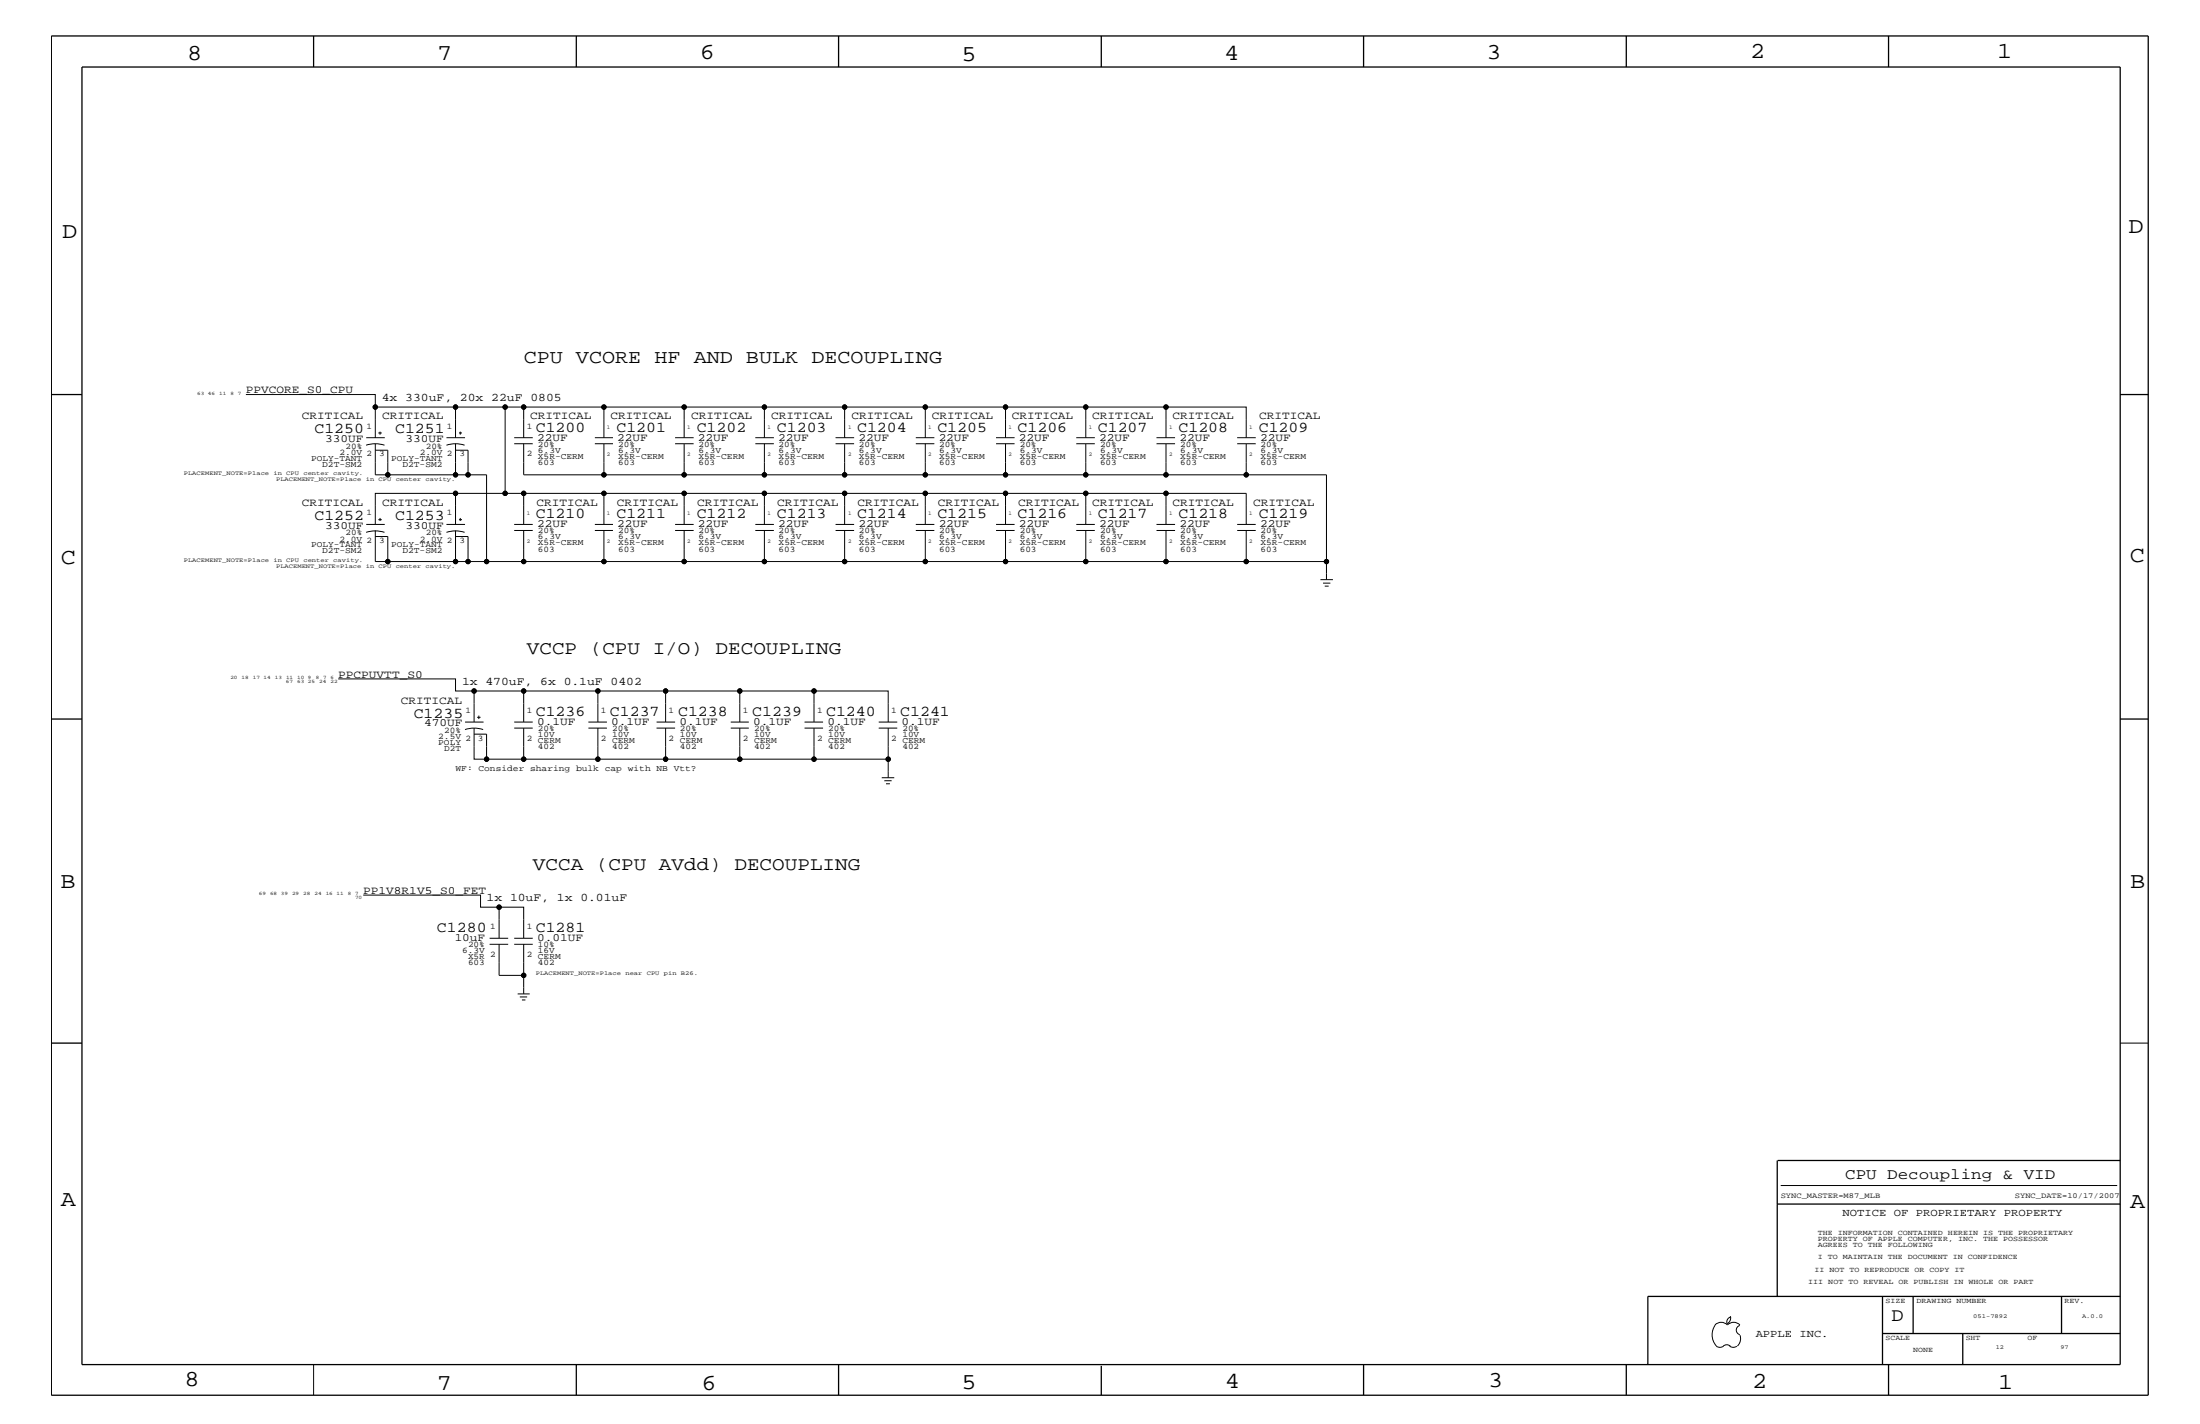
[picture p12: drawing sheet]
<svg xmlns="http://www.w3.org/2000/svg" width="432mm" height="279mm" viewBox="0 0 432 279" stroke-linecap="round" stroke-linejoin="round" font-family="sans-serif">
<g fill="none" stroke="#000" stroke-width=".2">
<path d="M48.3 77.4h25.4v2.5M73.7 79.9v6M73.7 79.9h25.4M89.4 79.9v6M99.1 79.9h3.7v6M99.1 79.9v16.9h19.4M102.8 79.9h15.7M134.3 79.9h15.7v6M150 79.9h15.8M181.6 79.9h15.8M213.1 79.9h15.8M71.9 87.4a5.8 5.8 0 0 1 3.6 0"/>
<path d="M71.9 85.9h3.6M73.7 87.1v6.1h2.4M74.3 84.9h.6M74.6 84.7v.6M87.6 87.4a5.7 5.7 0 0 1 3.6 0M87.6 85.9h3.7M89.4 88.3h2.5v4.9h-2.5M89.4 87.1v6.1h-13.3v-4.9h-2.4M89.4 96.8v6.1M90.1 84.9h.6M90.3 84.7v.6M91.9 93.2h3.6v17h7.3v-6.1"/>
<path d="M99.1 96.8h-25.4v6.1M100.9 87.1h3.7M100.9 85.9h3.7M102.8 87.1v6.1h15.7M102.8 96.8v6.1M116.8 87.1h3.5M116.8 85.9h3.5M118.5 87.1v6.1h15.8v-6.1M118.5 85.9v-6h15.8v6M118.5 96.8v6.1M118.5 96.8h126.1v6.1M132.5 87.1h3.6"/>
<path d="M132.5 85.9h3.6M134.3 96.8v6.1M148.3 87.1h3.6M148.3 85.9h3.6M150 87.1v6.1h-15.7M150 96.8v6.1M150 93.2h31.6M164 87.1h3.6M164 85.9h3.6M165.8 85.9v-6h15.8v6M165.8 87.1v6.1M165.8 96.8v6.1"/>
<path d="M179.7 87.1h3.7M179.7 85.9h3.7M181.6 87.1v6.1h15.8v-6.1M181.6 96.8v6.1M195.5 87.1h3.6M195.5 85.9h3.6M197.4 85.9v-6h15.7v6M197.4 96.8v6.1M197.4 93.2h15.7M211.2 87.1h3.7M211.2 85.9h3.7M213.1 87.1v6.1h15.8v-6.1"/>
<path d="M213.1 96.8v6.1M227 87.1h3.6M227 85.9h3.6M228.9 85.9v-6h15.7v6M228.9 96.8v6.1M242.8 87.1h3.7M242.8 85.9h3.7M244.6 87.1v6.1h-15.7M244.6 93.2h15.8v20.5M71.9 104.5a5.9 5.9 0 0 1 3.6 0M71.9 102.9h3.6M73.7 104.1v6.1h2.4"/>
<path d="M74.3 102h.6M74.6 101.6v.6M87.6 104.5a5.8 5.8 0 0 1 3.6 0M87.6 102.9h3.7M89.4 105.3h2.5v4.9h-2.5M89.4 104.1v6.1h-13.3v-4.9h-2.4M90.1 102h.6M90.3 101.6v.6M91.9 110.2h3.6M100.9 104.1h3.7M100.9 102.9h3.7M102.8 110.2h15.7"/>
<path d="M116.8 104.1h3.5M116.8 102.9h3.5M118.5 104.1v6.1h15.8v-6.1M132.5 104.1h3.6M132.5 102.9h3.6M148.3 104.1h3.6M148.3 102.9h3.6M150 104.1v6.1h-15.7M150 110.2h31.6M164 104.1h3.6M164 102.9h3.6M165.8 104.1v6.1"/>
<path d="M179.7 104.1h3.7M179.7 102.9h3.7M181.6 104.1v6.1h15.8v-6.1M195.5 104.1h3.6M195.5 102.9h3.6M197.4 110.2h15.7M211.2 104.1h3.7M211.2 102.9h3.7M213.1 104.1v6.1h15.8v-6.1M227 104.1h3.6M227 102.9h3.6M242.8 104.1h3.7"/>
<path d="M242.8 102.9h3.7M244.6 104.1v6.1h-15.7M244.6 110.2h15.8M259.2 113.7h2.4M259.7 114.4h1.4M260 115h.8M66.4 133.2h23v2.4h3.6v6.1M93 135.6h9.8M117.3 135.6h13.3M145.2 135.6h14.6M91.3 143.1a5.7 5.7 0 0 1 3.5 0M91.3 141.7h3.6"/>
<path d="M93 144h2.5v5h7.3M93 142.9v6.1h2.5M93.6 140.7h.7M94 140.4v.7M100.9 141.7h3.7M100.9 142.9h3.7M102.8 142.9v6.1h14.5M102.8 141.7v-6.1h14.5v6.1M115.5 141.7h3.6M115.5 142.9h3.6M117.3 142.9v6.1h13.3M128.9 141.7h3.6"/>
<path d="M128.9 142.9h3.6M130.6 142.9v6.1h14.6M130.6 141.7v-6.1h14.6v6.1M143.4 141.7h3.6M143.4 142.9h3.6M145.2 142.9v6.1h14.6v-6.1M157.9 141.7h3.6M157.9 142.9h3.6M159.8 141.7v-6.1h14.5v6.1M172.5 141.7h3.6M172.5 142.9h3.6M173.1 152.6h2.4"/>
<path d="M173.6 153.2h1.4M173.9 153.8h.8M174.3 142.9v6.1h-14.5M174.3 149v3.6M71.3 175.6h23v2.4h3.7M96.1 185.3h3.6M96.1 184.1h3.6M98 184.1v-6.1h4.8v6.1M98 185.3v6.1h4.8M100.9 185.3h3.7M100.9 184.1h3.7M101.6 195h2.4"/>
<path d="M102 195.6h1.5M102.4 196.2h.7M102.8 185.3v9.7M416.1 204.7h5.5M349.5 232.6h66M336.6 260a1.69 1.69 0 0 1 2.4 0 1.72 1.72 0 0 1 2.5 0M339.6 258.3l.1 .3a1.27 1.27 0 0 1-.7 1.1M339.6 258.4a.99 .99 0 0 0-.6 1.4M61.6 267.7v6.1M336.6 260a3.3 3.3 0 0 0 .3 4.1M336.9 264.1l.7 .3 .7-.3M338.2 264.1l.7-.3 .7 .3"/>
<path d="M339.5 264.1l.7 .3 .7-.3M341.5 260.1a.93 .93 0 0 0-.7 .9 .93 .93 0 0 0 .7 .9M341.5 262l.1 .7a1.99 1.99 0 0 1-.6 1.4"/>
<circle cx="73.7" cy="79.9" r=".42"/>
<circle cx="89.4" cy="79.9" r=".42"/>
<circle cx="99.1" cy="79.9" r=".42"/>
<circle cx="102.8" cy="79.9" r=".42"/>
<circle cx="118.5" cy="79.9" r=".42"/>
<circle cx="134.3" cy="79.9" r=".42"/>
<circle cx="150" cy="79.9" r=".42"/>
<circle cx="165.8" cy="79.9" r=".42"/>
<circle cx="181.6" cy="79.9" r=".42"/>
<circle cx="197.4" cy="79.9" r=".42"/>
<circle cx="213.1" cy="79.9" r=".42"/>
<circle cx="228.9" cy="79.9" r=".42"/>
<circle cx="76.1" cy="93.2" r=".42"/>
<circle cx="89.4" cy="93.2" r=".42"/>
<circle cx="89.4" cy="96.8" r=".42"/>
<circle cx="91.9" cy="93.2" r=".42"/>
<circle cx="99.1" cy="96.8" r=".42"/>
<circle cx="102.8" cy="96.8" r=".42"/>
<circle cx="118.5" cy="93.2" r=".42"/>
<circle cx="118.5" cy="96.8" r=".42"/>
<circle cx="134.3" cy="93.2" r=".42"/>
<circle cx="134.3" cy="96.8" r=".42"/>
<circle cx="150" cy="93.2" r=".42"/>
<circle cx="150" cy="96.8" r=".42"/>
<circle cx="165.8" cy="93.2" r=".42"/>
<circle cx="165.8" cy="96.8" r=".42"/>
<circle cx="181.6" cy="93.2" r=".42"/>
<circle cx="181.6" cy="96.8" r=".42"/>
<circle cx="197.4" cy="93.2" r=".42"/>
<circle cx="197.4" cy="96.8" r=".42"/>
<circle cx="213.1" cy="93.2" r=".42"/>
<circle cx="213.1" cy="96.8" r=".42"/>
<circle cx="228.9" cy="93.2" r=".42"/>
<circle cx="228.9" cy="96.8" r=".42"/>
<circle cx="244.6" cy="93.2" r=".42"/>
<circle cx="76.1" cy="110.2" r=".42"/>
<circle cx="89.4" cy="110.2" r=".42"/>
<circle cx="91.9" cy="110.2" r=".42"/>
<circle cx="95.5" cy="110.2" r=".42"/>
<circle cx="102.8" cy="110.2" r=".42"/>
<circle cx="118.5" cy="110.2" r=".42"/>
<circle cx="134.3" cy="110.2" r=".42"/>
<circle cx="150" cy="110.2" r=".42"/>
<circle cx="165.8" cy="110.2" r=".42"/>
<circle cx="181.6" cy="110.2" r=".42"/>
<circle cx="197.4" cy="110.2" r=".42"/>
<circle cx="213.1" cy="110.2" r=".42"/>
<circle cx="228.9" cy="110.2" r=".42"/>
<circle cx="244.6" cy="110.2" r=".42"/>
<circle cx="260.3" cy="110.2" r=".42"/>
<circle cx="93" cy="135.6" r=".42"/>
<circle cx="102.8" cy="135.6" r=".42"/>
<circle cx="117.3" cy="135.6" r=".42"/>
<circle cx="130.6" cy="135.6" r=".42"/>
<circle cx="145.2" cy="135.6" r=".42"/>
<circle cx="159.8" cy="135.6" r=".42"/>
<circle cx="95.5" cy="149" r=".42"/>
<circle cx="102.8" cy="149" r=".42"/>
<circle cx="117.3" cy="149" r=".42"/>
<circle cx="130.6" cy="149" r=".42"/>
<circle cx="145.2" cy="149" r=".42"/>
<circle cx="159.8" cy="149" r=".42"/>
<circle cx="174.3" cy="149" r=".42"/>
<circle cx="98" cy="178" r=".42"/>
<circle cx="102.8" cy="191.4" r=".42"/>
</g>
<g fill="none" stroke="#000" stroke-width=".25">
<path d="M10.1 7.1h411.5v266.7h-411.5zM16.1 13.2h400v254.5h-400zM61.6 7.1v6.1M113.1 7.1v6.1M164.6 7.1v6.1M216.2 7.1v6.1M267.6 7.1v6.1M319.2 7.1v6.1M370.7 7.1v6.1M10.1 77.4h6M416.1 77.4h5.5M10.1 141.1h6"/>
<path d="M416.1 141.1h5.5M10.1 204.7h6M348.8 236.2h67.3M348.8 227.7v26.7M348.9 227.7h67.2M369.5 254.4v13.3M375.5 254.4v7.2M404.6 254.4v7.2M416.1 254.4h-92.7v13.3M113.1 267.7v6.1M164.6 267.7v6.1M216.2 268v5.8"/>
<path d="M267.6 267.7v6.1M319.2 267.7v6.1M369.5 261.6h46.6M370.7 267.7v6.1M385.2 261.6v6.1"/>
</g>
<g fill="#000">
<circle cx="73.7" cy="79.9" r=".42"/>
<circle cx="89.4" cy="79.9" r=".42"/>
<circle cx="99.1" cy="79.9" r=".42"/>
<circle cx="102.8" cy="79.9" r=".42"/>
<circle cx="118.5" cy="79.9" r=".42"/>
<circle cx="134.3" cy="79.9" r=".42"/>
<circle cx="150" cy="79.9" r=".42"/>
<circle cx="165.8" cy="79.9" r=".42"/>
<circle cx="181.6" cy="79.9" r=".42"/>
<circle cx="197.4" cy="79.9" r=".42"/>
<circle cx="213.1" cy="79.9" r=".42"/>
<circle cx="228.9" cy="79.9" r=".42"/>
<circle cx="76.1" cy="93.2" r=".42"/>
<circle cx="89.4" cy="93.2" r=".42"/>
<circle cx="89.4" cy="96.8" r=".42"/>
<circle cx="91.9" cy="93.2" r=".42"/>
<circle cx="99.1" cy="96.8" r=".42"/>
<circle cx="102.8" cy="96.8" r=".42"/>
<circle cx="118.5" cy="93.2" r=".42"/>
<circle cx="118.5" cy="96.8" r=".42"/>
<circle cx="134.3" cy="93.2" r=".42"/>
<circle cx="134.3" cy="96.8" r=".42"/>
<circle cx="150" cy="93.2" r=".42"/>
<circle cx="150" cy="96.8" r=".42"/>
<circle cx="165.8" cy="93.2" r=".42"/>
<circle cx="165.8" cy="96.8" r=".42"/>
<circle cx="181.6" cy="93.2" r=".42"/>
<circle cx="181.6" cy="96.8" r=".42"/>
<circle cx="197.4" cy="93.2" r=".42"/>
<circle cx="197.4" cy="96.8" r=".42"/>
<circle cx="213.1" cy="93.2" r=".42"/>
<circle cx="213.1" cy="96.8" r=".42"/>
<circle cx="228.9" cy="93.2" r=".42"/>
<circle cx="228.9" cy="96.8" r=".42"/>
<circle cx="244.6" cy="93.2" r=".42"/>
<circle cx="76.1" cy="110.2" r=".42"/>
<circle cx="89.4" cy="110.2" r=".42"/>
<circle cx="91.9" cy="110.2" r=".42"/>
<circle cx="95.5" cy="110.2" r=".42"/>
<circle cx="102.8" cy="110.2" r=".42"/>
<circle cx="118.5" cy="110.2" r=".42"/>
<circle cx="134.3" cy="110.2" r=".42"/>
<circle cx="150" cy="110.2" r=".42"/>
<circle cx="165.8" cy="110.2" r=".42"/>
<circle cx="181.6" cy="110.2" r=".42"/>
<circle cx="197.4" cy="110.2" r=".42"/>
<circle cx="213.1" cy="110.2" r=".42"/>
<circle cx="228.9" cy="110.2" r=".42"/>
<circle cx="244.6" cy="110.2" r=".42"/>
<circle cx="260.3" cy="110.2" r=".42"/>
<circle cx="93" cy="135.6" r=".42"/>
<circle cx="102.8" cy="135.6" r=".42"/>
<circle cx="117.3" cy="135.6" r=".42"/>
<circle cx="130.6" cy="135.6" r=".42"/>
<circle cx="145.2" cy="135.6" r=".42"/>
<circle cx="159.8" cy="135.6" r=".42"/>
<circle cx="95.5" cy="149" r=".42"/>
<circle cx="102.8" cy="149" r=".42"/>
<circle cx="117.3" cy="149" r=".42"/>
<circle cx="130.6" cy="149" r=".42"/>
<circle cx="145.2" cy="149" r=".42"/>
<circle cx="159.8" cy="149" r=".42"/>
<circle cx="174.3" cy="149" r=".42"/>
<circle cx="98" cy="178" r=".42"/>
<circle cx="102.8" cy="191.4" r=".42"/>
</g>
<g font-size="4.5">
<text x="36.7" y="11.7">8</text>
<text x="85.8" y="11.7">7</text>
<text x="137.3" y="11.5">6</text>
<text x="240.3" y="11.7">4</text>
<text x="291.8" y="11.5">3</text>
<text x="343.5" y="11.5">2</text>
<text x="392" y="11.5">1</text>
<text x="188.7" y="12.1">5</text>
<text x="12.2" y="46.8">D</text>
<text x="417.7" y="45.7">D</text>
<text x="11.9" y="110.6">C</text>
<text x="418" y="110.3">C</text>
<text x="11.9" y="174.3">B</text>
<text x="418.1" y="174.2">B</text>
<text x="11.9" y="236.7">A</text>
<text x="418.1" y="237.1">A</text>
<text x="36.2" y="271.9">8</text>
<text x="85.8" y="272.7">7</text>
<text x="137.7" y="272.7">6</text>
<text x="188.7" y="272.5">5</text>
<text x="240.4" y="272.3">4</text>
<text x="292.1" y="272.2">3</text>
<text x="343.9" y="272.3">2</text>
<text x="392.2" y="272.6">1</text>
</g>
<text font-size="3.8" x="102.8" y="71.3">CPU VCORE HF AND BULK DECOUPLING</text>
<g font-size="3.7">
<text x="103.4" y="128.3">VCCP (CPU I/O) DECOUPLING</text>
<text x="104.6" y="170.7">VCCA (CPU AVdd) DECOUPLING</text>
<text x="371.3" y="259.3">D</text>
</g>
<g font-size="3">
<text x="61.7" y="85">C1250</text>
<text x="77.6" y="85">C1251</text>
<text x="105.2" y="84.7">C1200</text>
<text x="121" y="84.7">C1201</text>
<text x="136.7" y="84.7">C1202</text>
<text x="152.5" y="84.7">C1203</text>
<text x="168.2" y="84.7">C1204</text>
<text x="184" y="84.7">C1205</text>
<text x="199.7" y="84.7">C1206</text>
<text x="215.5" y="84.7">C1207</text>
<text x="231.3" y="84.7">C1208</text>
<text x="247.1" y="84.7">C1209</text>
<text x="105.2" y="101.6">C1210</text>
<text x="121" y="101.6">C1211</text>
<text x="136.7" y="101.6">C1212</text>
<text x="152.5" y="101.6">C1213</text>
<text x="168.2" y="101.6">C1214</text>
<text x="184" y="101.6">C1215</text>
<text x="199.7" y="101.6">C1216</text>
<text x="215.5" y="101.6">C1217</text>
<text x="231.3" y="101.6">C1218</text>
<text x="247.1" y="101.6">C1219</text>
<text x="61.7" y="102.1">C1252</text>
<text x="77.6" y="102.1">C1253</text>
<text x="81.2" y="140.8">C1235</text>
<text x="105.2" y="140.4">C1236</text>
<text x="119.7" y="140.4">C1237</text>
<text x="133.1" y="140.4">C1238</text>
<text x="147.7" y="140.4">C1239</text>
<text x="162.1" y="140.4">C1240</text>
<text x="176.7" y="140.4">C1241</text>
<text x="85.8" y="182.9">C1280</text>
<text x="105.2" y="182.9">C1281</text>
<text x="362.2" y="231.3">CPU Decoupling &amp; VID</text>
</g>
<g font-size="2.3">
<text x="74.9" y="78.6">4x 330uF, 20x 22uF 0805</text>
<text x="90.7" y="134.4">1x 470uF, 6x 0.1uF 0402</text>
<text x="95.5" y="176.8">1x 10uF, 1x 0.01uF</text>
</g>
<g font-size="2.2">
<text x="48.3" y="77.2">PPVCORE_S0_CPU</text>
<text x="59.3" y="82.2">CRITICAL</text>
<text x="75" y="82.2">CRITICAL</text>
<text x="104.1" y="82.2">CRITICAL</text>
<text x="119.8" y="82.2">CRITICAL</text>
<text x="135.6" y="82.2">CRITICAL</text>
<text x="151.4" y="82.2">CRITICAL</text>
<text x="167.1" y="82.2">CRITICAL</text>
<text x="182.9" y="82.2">CRITICAL</text>
<text x="198.6" y="82.2">CRITICAL</text>
<text x="214.4" y="82.2">CRITICAL</text>
<text x="230.1" y="82.2">CRITICAL</text>
<text x="247.1" y="82.2">CRITICAL</text>
<text x="63.8" y="86.7">330UF</text>
<text x="79.6" y="86.7">330UF</text>
<text x="105.4" y="86.5">22UF</text>
<text x="121.2" y="86.5">22UF</text>
<text x="137" y="86.5">22UF</text>
<text x="152.7" y="86.5">22UF</text>
<text x="168.5" y="86.5">22UF</text>
<text x="184.2" y="86.5">22UF</text>
<text x="200" y="86.5">22UF</text>
<text x="215.7" y="86.5">22UF</text>
<text x="231.5" y="86.5">22UF</text>
<text x="247.3" y="86.5">22UF</text>
<text x="59.3" y="99.3">CRITICAL</text>
<text x="75" y="99.3">CRITICAL</text>
<text x="105.3" y="99.3">CRITICAL</text>
<text x="121.1" y="99.3">CRITICAL</text>
<text x="136.8" y="99.3">CRITICAL</text>
<text x="152.6" y="99.3">CRITICAL</text>
<text x="168.3" y="99.3">CRITICAL</text>
<text x="184.1" y="99.3">CRITICAL</text>
<text x="199.8" y="99.3">CRITICAL</text>
<text x="214.4" y="99.3">CRITICAL</text>
<text x="230.1" y="99.3">CRITICAL</text>
<text x="246" y="99.3">CRITICAL</text>
<text x="63.8" y="103.7">330UF</text>
<text x="79.6" y="103.7">330UF</text>
<text x="105.4" y="103.5">22UF</text>
<text x="121.2" y="103.5">22UF</text>
<text x="137" y="103.5">22UF</text>
<text x="152.7" y="103.5">22UF</text>
<text x="168.5" y="103.5">22UF</text>
<text x="184.2" y="103.5">22UF</text>
<text x="200" y="103.5">22UF</text>
<text x="215.7" y="103.5">22UF</text>
<text x="231.5" y="103.5">22UF</text>
<text x="247.3" y="103.5">22UF</text>
<text x="66.4" y="133">PPCPUVTT_S0</text>
<text x="78.7" y="138">CRITICAL</text>
<text x="83.2" y="142.5">470UF</text>
<text x="105.4" y="142.3">0.1UF</text>
<text x="120" y="142.3">0.1UF</text>
<text x="133.3" y="142.3">0.1UF</text>
<text x="147.8" y="142.3">0.1UF</text>
<text x="162.4" y="142.3">0.1UF</text>
<text x="177" y="142.3">0.1UF</text>
<text x="71.3" y="175.4">PP1V8R1V5_S0_FET</text>
<text x="89.2" y="184.7">10uF</text>
<text x="105.4" y="184.7">0.01UF</text>
</g>
<g font-size="2.1">
<text x="361.6" y="238.6">NOTICE OF PROPRIETARY PROPERTY</text>
<text x="344.6" y="262.2">APPLE INC.</text>
</g>
<g font-size="1.7">
<text x="66.6" y="89.3">2.0V 2</text>
<text x="67.8" y="88.1">20%</text>
<text x="72" y="84.1">1</text>
<text x="74.4" y="89.5">3</text>
<text x="82.4" y="89.3">2.0V 2</text>
<text x="83.6" y="88.1">20%</text>
<text x="87.7" y="84.1">1</text>
<text x="90.2" y="89.5">3</text>
<text x="103.4" y="89.5">2</text>
<text x="103.4" y="84.1">1</text>
<text x="105.6" y="88.8">6.3V</text>
<text x="105.6" y="87.7">20%</text>
<text x="121.3" y="88.8">6.3V</text>
<text x="121.3" y="87.7">20%</text>
<text x="137.1" y="88.8">6.3V</text>
<text x="137.1" y="87.7">20%</text>
<text x="152.8" y="88.8">6.3V</text>
<text x="152.8" y="87.7">20%</text>
<text x="168.6" y="88.8">6.3V</text>
<text x="168.6" y="87.7">20%</text>
<text x="184.3" y="88.8">6.3V</text>
<text x="184.3" y="87.7">20%</text>
<text x="200.2" y="88.8">6.3V</text>
<text x="200.2" y="87.7">20%</text>
<text x="215.9" y="88.8">6.3V</text>
<text x="215.9" y="87.7">20%</text>
<text x="231.6" y="88.8">6.3V</text>
<text x="231.6" y="87.7">20%</text>
<text x="247.4" y="88.8">6.3V</text>
<text x="247.4" y="87.7">20%</text>
<text x="61" y="90.4">POLY-TANT</text>
<text x="63.2" y="91.6">D2T-SM2</text>
<text x="76.8" y="90.4">POLY-TANT</text>
<text x="79" y="91.6">D2T-SM2</text>
<text x="105.6" y="91.2">603</text>
<text x="105.6" y="90">X5R-CERM</text>
<text x="121.3" y="90">X5R-CERM</text>
<text x="121.3" y="91.2">603</text>
<text x="137.1" y="90">X5R-CERM</text>
<text x="137.1" y="91.2">603</text>
<text x="152.8" y="90">X5R-CERM</text>
<text x="152.8" y="91.2">603</text>
<text x="168.6" y="90">X5R-CERM</text>
<text x="168.6" y="91.2">603</text>
<text x="184.3" y="90">X5R-CERM</text>
<text x="184.3" y="91.2">603</text>
<text x="200.2" y="90">X5R-CERM</text>
<text x="200.2" y="91.2">603</text>
<text x="215.9" y="90">X5R-CERM</text>
<text x="215.9" y="91.2">603</text>
<text x="231.6" y="90">X5R-CERM</text>
<text x="231.6" y="91.2">603</text>
<text x="247.4" y="90">X5R-CERM</text>
<text x="247.4" y="91.2">603</text>
<text x="72" y="101">1</text>
<text x="87.7" y="101">1</text>
<text x="61" y="107.4">POLY-TANT</text>
<text x="66.6" y="106.3">2.0V 2</text>
<text x="67.8" y="105">20%</text>
<text x="74.4" y="106.5">3</text>
<text x="76.8" y="107.4">POLY-TANT</text>
<text x="82.4" y="106.3">2.0V 2</text>
<text x="83.6" y="105">20%</text>
<text x="90.2" y="106.5">3</text>
<text x="105.6" y="105.8">6.3V</text>
<text x="105.6" y="104.7">20%</text>
<text x="105.6" y="107">X5R-CERM</text>
<text x="121.3" y="105.8">6.3V</text>
<text x="121.3" y="104.7">20%</text>
<text x="121.3" y="107">X5R-CERM</text>
<text x="137.1" y="105.8">6.3V</text>
<text x="137.1" y="104.7">20%</text>
<text x="137.1" y="107">X5R-CERM</text>
<text x="152.8" y="105.8">6.3V</text>
<text x="152.8" y="104.7">20%</text>
<text x="152.8" y="107">X5R-CERM</text>
<text x="168.6" y="105.8">6.3V</text>
<text x="168.6" y="104.7">20%</text>
<text x="168.6" y="107">X5R-CERM</text>
<text x="184.3" y="105.8">6.3V</text>
<text x="184.3" y="104.7">20%</text>
<text x="184.3" y="107">X5R-CERM</text>
<text x="200.2" y="105.8">6.3V</text>
<text x="200.2" y="104.7">20%</text>
<text x="200.2" y="107">X5R-CERM</text>
<text x="215.9" y="105.8">6.3V</text>
<text x="215.9" y="104.7">20%</text>
<text x="215.9" y="107">X5R-CERM</text>
<text x="231.6" y="105.8">6.3V</text>
<text x="231.6" y="104.7">20%</text>
<text x="231.6" y="107">X5R-CERM</text>
<text x="247.4" y="105.8">6.3V</text>
<text x="247.4" y="104.7">20%</text>
<text x="247.4" y="107">X5R-CERM</text>
<text x="63.2" y="108.6">D2T-SM2</text>
<text x="79" y="108.6">D2T-SM2</text>
<text x="105.6" y="108.2">603</text>
<text x="121.3" y="108.2">603</text>
<text x="137.1" y="108.2">603</text>
<text x="152.8" y="108.2">603</text>
<text x="168.6" y="108.2">603</text>
<text x="184.3" y="108.2">603</text>
<text x="200.2" y="108.2">603</text>
<text x="215.9" y="108.2">603</text>
<text x="231.6" y="108.2">603</text>
<text x="247.4" y="108.2">603</text>
<text x="87.2" y="143.9">20%</text>
<text x="91.4" y="139.8">1</text>
<text x="103.4" y="139.8">1</text>
<text x="105.6" y="143.5">20%</text>
<text x="117.9" y="139.8">1</text>
<text x="120.1" y="143.5">20%</text>
<text x="131.2" y="139.8">1</text>
<text x="133.4" y="143.5">20%</text>
<text x="145.8" y="139.8">1</text>
<text x="148" y="143.5">20%</text>
<text x="160.4" y="139.8">1</text>
<text x="162.6" y="143.5">20%</text>
<text x="174.9" y="139.8">1</text>
<text x="177.1" y="143.5">20%</text>
<text x="86" y="145.1">2.5V 2</text>
<text x="86" y="146.2">POLY</text>
<text x="87.2" y="147.3">D2T</text>
<text x="93.8" y="145.3">3</text>
<text x="103.4" y="145.3">2 CERM</text>
<text x="105.6" y="144.6">10V</text>
<text x="105.6" y="147">402</text>
<text x="117.9" y="145.3">2 CERM</text>
<text x="120.1" y="144.6">10V</text>
<text x="120.1" y="147">402</text>
<text x="131.2" y="145.3">2 CERM</text>
<text x="133.4" y="144.6">10V</text>
<text x="133.4" y="147">402</text>
<text x="145.8" y="145.3">2 CERM</text>
<text x="148" y="144.6">10V</text>
<text x="148" y="147">402</text>
<text x="160.4" y="145.3">2 CERM</text>
<text x="162.6" y="144.6">10V</text>
<text x="162.6" y="147">402</text>
<text x="174.9" y="145.3">2 CERM</text>
<text x="177.1" y="144.6">10V</text>
<text x="177.1" y="147">402</text>
<text x="89.4" y="151.3">WF: Consider sharing bulk cap with NB Vtt?</text>
<text x="91.9" y="185.9">20%</text>
<text x="96.2" y="182.2">1</text>
<text x="103.4" y="182.2">1</text>
<text x="105.6" y="185.9">10%</text>
<text x="90.7" y="187">6.3V</text>
<text x="91.9" y="189.4">603</text>
<text x="91.9" y="188.2">X5R</text>
<text x="96.2" y="187.7">2</text>
<text x="103.4" y="187.7">2</text>
<text x="105.6" y="187">16V</text>
<text x="105.6" y="189.4">402</text>
<text x="105.6" y="188.2">CERM</text>
</g>
<g font-size="1.5">
<text x="349.5" y="235">SYNC_MASTER=M87_MLB</text>
<text x="395.5" y="235">SYNC_DATE=10/17/2007</text>
</g>
<g font-size="1.4">
<text x="356.8" y="242.3">THE INFORMATION CONTAINED HEREIN IS THE PROPRIETARY</text>
<text x="356.8" y="243.5">PROPERTY OF APPLE COMPUTER, INC. THE POSSESSOR</text>
<text x="356.8" y="244.7">AGREES TO THE FOLLOWING</text>
<text x="354.9" y="252">III NOT TO REVEAL OR PUBLISH IN WHOLE OR PART</text>
<text x="356.1" y="249.5">II NOT TO REPRODUCE OR COPY IT</text>
<text x="356.8" y="247.1">I TO MAINTAIN THE DOCUMENT IN CONFIDENCE</text>
<text x="370.1" y="255.6">SIZE</text>
<text x="376.2" y="255.6">DRAWING NUMBER</text>
<text x="405.2" y="255.6">REV.</text>
<text x="370.1" y="262.9">SCALE</text>
<text x="385.8" y="262.9">SHT</text>
<text x="397.9" y="262.9">OF</text>
<text x="375.5" y="265.3">NONE</text>
</g>
<g font-size="1.2">
<text x="36.1" y="93.2">PLACEMENT_NOTE=Place</text>
<text x="53.7" y="93.2">in</text>
<text x="54.2" y="94.3">PLACEMENT_NOTE=Place</text>
<text x="56.2" y="93.2">CPU</text>
<text x="59.5" y="93.2">center</text>
<text x="65.4" y="93.2">cavity.</text>
<text x="71.8" y="94.3">in</text>
<text x="74.3" y="94.3">CPU</text>
<text x="77.7" y="94.3">center</text>
<text x="83.5" y="94.3">cavity.</text>
<text x="36.1" y="110.2">PLACEMENT_NOTE=Place</text>
<text x="53.7" y="110.2">in</text>
<text x="54.2" y="111.4">PLACEMENT_NOTE=Place</text>
<text x="56.2" y="110.2">CPU</text>
<text x="59.5" y="110.2">center</text>
<text x="65.4" y="110.2">cavity.</text>
<text x="71.8" y="111.4">in</text>
<text x="74.3" y="111.4">CPU</text>
<text x="77.7" y="111.4">center</text>
<text x="83.5" y="111.4">cavity.</text>
<text x="105.2" y="191.4">PLACEMENT_NOTE=Place</text>
<text x="122.7" y="191.4">near</text>
<text x="126.9" y="191.4">CPU</text>
<text x="130.3" y="191.4">pin</text>
<text x="133.6" y="191.4">B26.</text>
<text x="387.3" y="258.7">051-7892</text>
<text x="408.6" y="258.7">A.0.0</text>
<text x="391.7" y="264.7">12</text>
<text x="404.4" y="264.7">97</text>
</g>
<g font-size="1.1">
<text x="119.1" y="89.5">2</text>
<text x="119.1" y="84.1">1</text>
<text x="134.9" y="89.5">2</text>
<text x="134.9" y="84.1">1</text>
<text x="150.6" y="89.5">2</text>
<text x="150.6" y="84.1">1</text>
<text x="166.5" y="89.5">2</text>
<text x="166.5" y="84.1">1</text>
<text x="182.2" y="89.5">2</text>
<text x="182.2" y="84.1">1</text>
<text x="198" y="89.5">2</text>
<text x="198" y="84.1">1</text>
<text x="213.7" y="89.5">2</text>
<text x="213.7" y="84.1">1</text>
<text x="229.4" y="89.5">2</text>
<text x="229.4" y="84.1">1</text>
<text x="245.2" y="89.5">2</text>
<text x="245.2" y="84.1">1</text>
<text x="103.4" y="101">1</text>
<text x="119.1" y="101">1</text>
<text x="134.9" y="101">1</text>
<text x="150.6" y="101">1</text>
<text x="166.5" y="101">1</text>
<text x="182.2" y="101">1</text>
<text x="198" y="101">1</text>
<text x="213.7" y="101">1</text>
<text x="229.4" y="101">1</text>
<text x="245.2" y="101">1</text>
<text x="103.4" y="106.5">2</text>
<text x="119.1" y="106.5">2</text>
<text x="134.9" y="106.5">2</text>
<text x="150.6" y="106.5">2</text>
<text x="166.5" y="106.5">2</text>
<text x="182.2" y="106.5">2</text>
<text x="198" y="106.5">2</text>
<text x="213.7" y="106.5">2</text>
<text x="229.4" y="106.5">2</text>
<text x="245.2" y="106.5">2</text>
</g>
<g font-size="1">
<text x="38.7" y="77.4">63 46</text>
<text x="43" y="77.4">11</text>
<text x="45.2" y="77.4">8</text>
<text x="46.7" y="77.4">7</text>
<text x="45.2" y="133.2">20</text>
<text x="47.4" y="133.2">18</text>
<text x="49.6" y="133.2">17 14</text>
<text x="53.9" y="133.2">13</text>
<text x="56.1" y="134.1">67</text>
<text x="56.1" y="133.2">11</text>
<text x="58.3" y="134.1">63 25</text>
<text x="58.3" y="133.2">10 9</text>
<text x="62" y="133.2">8</text>
<text x="62.7" y="134.1">24</text>
<text x="63.4" y="133.2">7</text>
<text x="64.9" y="134.1">22</text>
<text x="64.9" y="133.2">6</text>
<text x="50.8" y="175.6">69</text>
<text x="53" y="175.6">68 39</text>
<text x="57.3" y="175.6">29</text>
<text x="59.5" y="175.6">28</text>
<text x="61.7" y="175.6">24</text>
<text x="63.9" y="175.6">16 11</text>
<text x="68.2" y="175.6">8</text>
<text x="69.7" y="176.5">70</text>
<text x="69.7" y="175.6">7</text>
</g>
</svg>
